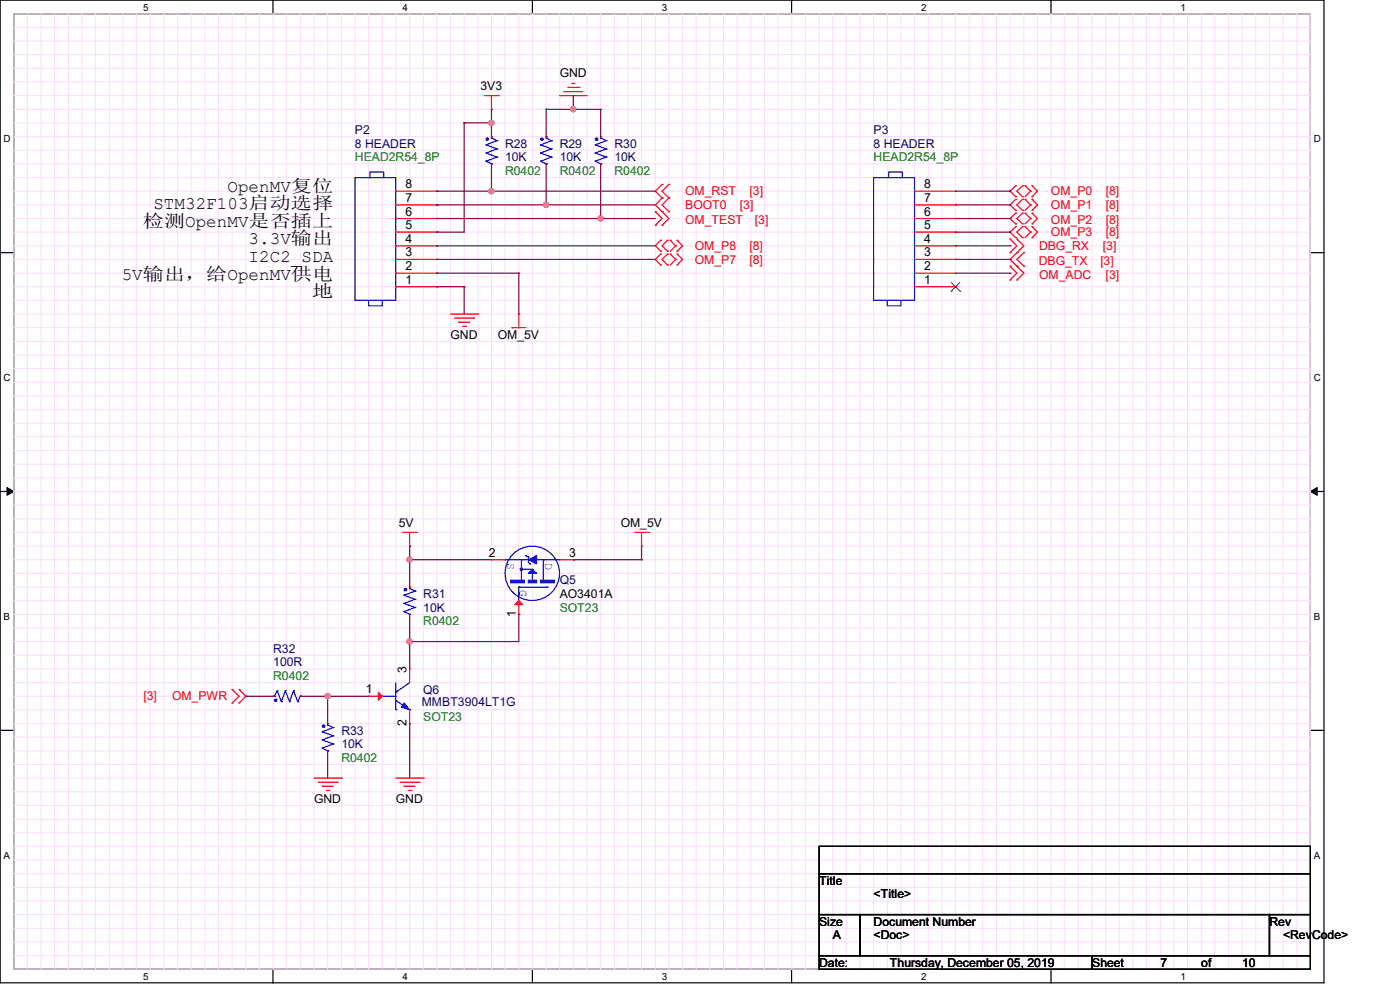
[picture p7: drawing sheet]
<svg xmlns="http://www.w3.org/2000/svg" width="297mm" height="210mm" viewBox="0 0 297 210" stroke-linecap="round" stroke-linejoin="round" font-family="sans-serif">
<path d="M0 0h280.9v208.5h-280.9zM2.9 2.9h275.1v202.7h-275.1z" fill="none" stroke="#000" stroke-width=".25"/>
<g fill="#fff">
<path d="M30.4 .3h1.1v2.4h-1.1z"/>
<path d="M30.4 205.9h1.1v2.3h-1.1z"/>
</g>
<path d="M57.9 0v2.9M57.9 205.6v2.9" fill="none" stroke="#000" stroke-width=".25"/>
<g fill="#fff">
<path d="M85.4 .3h1.1v2.4h-1.1z"/>
<path d="M85.4 205.9h1.1v2.3h-1.1z"/>
</g>
<path d="M112.9 0v2.9M112.9 205.6v2.9" fill="none" stroke="#000" stroke-width=".25"/>
<g fill="#fff">
<path d="M140.4 .3h1.2v2.4h-1.2z"/>
<path d="M140.4 205.9h1.2v2.3h-1.2z"/>
</g>
<path d="M167.9 0v2.9M167.9 205.6v2.9" fill="none" stroke="#000" stroke-width=".25"/>
<g fill="#fff">
<path d="M195.4 .3h1.2v2.4h-1.2z"/>
<path d="M195.4 205.9h1.2v2.3h-1.2z"/>
</g>
<path d="M223 0v2.9M223 205.6v2.9" fill="none" stroke="#000" stroke-width=".25"/>
<g fill="#fff">
<path d="M250.4 .3h1.2v2.4h-1.2z"/>
<path d="M250.4 205.9h1.2v2.3h-1.2z"/>
<path d="M.8 28.2h1.4v2.4h-1.4z"/>
<path d="M278.7 28.2h1.5v2.4h-1.5z"/>
<path d="M.8 78.9h1.4v2.3h-1.4z"/>
<path d="M278.7 78.9h1.5v2.3h-1.5z"/>
</g>
<path d="M0 53.6h2.9M278 53.6h2.9" fill="none" stroke="#000" stroke-width=".25"/>
<g fill="#fff">
<path d="M.8 129.6h1.3v2.3h-1.3z"/>
<path d="M278.7 129.6h1.4v2.3h-1.4z"/>
</g>
<path d="M0 104.3h2.9M278 104.3h2.9" fill="none" stroke="#000" stroke-width=".25"/>
<path d="M1.5 103.4l1.4 .9-1.4 .8zM278 104.3l1.4-.9v1.7z" fill="#000" stroke="#000" stroke-width=".21"/>
<g fill="#fff">
<path d="M.8 180.3h1.3v2.3h-1.3z"/>
<path d="M278.7 180.3h1.4v2.3h-1.4z"/>
</g>
<path d="M0 154.9h2.9M278 154.9h2.9M173.8 179.5h104.2v5.8h-104.2zM173.8 185.3h104.2v8.7h-104.2zM173.8 194h8.7v8.7h-8.7zM182.5 194h86.8v8.7h-86.8zM269.3 194h8.7v8.7h-8.7zM173.8 202.7h57.9v2.9h-57.9zM231.7 202.7h46.3v2.9h-46.3z" fill="none" stroke="#000" stroke-width=".25"/>
<g fill="none" stroke="#ffdbff" stroke-width=".21">
<path d="M2.9 2.9h275.1v202.7h-275.1zM2.9 5.8h275.1M2.9 8.7h275.1M2.9 11.6h275.1M2.9 14.5h275.1M2.9 17.4h275.1M5.8 2.9v202.7M8.7 2.9v202.7M11.6 2.9v202.7M14.5 2.9v202.7M17.4 2.9v202.7M20.3 2.9v202.7"/>
<path d="M23.2 2.9v202.7M26.1 2.9v202.7M29 2.9v202.7M31.9 2.9v202.7M34.8 2.9v202.7M37.7 2.9v202.7M40.6 2.9v202.7M43.5 2.9v202.7M46.4 2.9v202.7M49.2 2.9v202.7M52.2 2.9v202.7M55 2.9v202.7"/>
<path d="M58 2.9v202.7M60.8 2.9v202.7M63.7 2.9v202.7M66.6 2.9v202.7M69.5 2.9v202.7M72.4 2.9v202.7M75.3 2.9v202.7M78.2 2.9v202.7M81.1 2.9v202.7M84 2.9v202.7M86.9 2.9v202.7M89.8 2.9v202.7"/>
<path d="M92.7 2.9v202.7M95.6 2.9v202.7M98.5 2.9v202.7M101.4 2.9v202.7M104.3 2.9v202.7M107.1 2.9v202.7M110.1 2.9v202.7M112.9 2.9v202.7M115.9 2.9v202.7M118.7 2.9v202.7M121.6 2.9v202.7M124.5 2.9v202.7"/>
<path d="M127.4 2.9v202.7M130.3 2.9v202.7M133.2 2.9v202.7M136.1 2.9v202.7M139 2.9v202.7M141.9 2.9v202.7M144.8 2.9v202.7M147.7 2.9v202.7M150.6 2.9v202.7M153.5 2.9v202.7M156.4 2.9v202.7M159.3 2.9v202.7"/>
<path d="M162.2 2.9v202.7M165.1 2.9v202.7M168 2.9v202.7M170.9 2.9v202.7M173.8 2.9v202.7M176.7 2.9v202.7M179.5 2.9v202.7M182.5 2.9v202.7M185.3 2.9v202.7M188.3 2.9v202.7M191.1 2.9v202.7M194 2.9v202.7"/>
<path d="M196.9 2.9v202.7M199.8 2.9v202.7M202.7 2.9v202.7M205.6 2.9v202.7M208.5 2.9v202.7M211.4 2.9v202.7M214.3 2.9v202.7M217.2 2.9v202.7M220.1 2.9v202.7M223 2.9v202.7M225.9 2.9v202.7M228.8 2.9v202.7"/>
<path d="M231.7 2.9v202.7M234.6 2.9v202.7M237.4 2.9v202.7M240.4 2.9v202.7M243.2 2.9v202.7M246.2 2.9v202.7M249 2.9v202.7M251.9 2.9v202.7M254.8 2.9v202.7M257.7 2.9v202.7M260.6 2.9v202.7M263.5 2.9v202.7"/>
<path d="M266.4 2.9v202.7M269.3 2.9v202.7M272.2 2.9v202.7M275.1 2.9v202.7M2.9 20.3h275.1M2.9 23.2h275.1M2.9 26.1h275.1M2.9 29h275.1M2.9 31.9h275.1M2.9 34.8h275.1M2.9 37.7h275.1M2.9 40.6h275.1"/>
<path d="M2.9 43.5h275.1M2.9 46.4h275.1M2.9 49.2h275.1M2.9 52.2h275.1M2.9 55h275.1M2.9 58h275.1M2.9 60.8h275.1M2.9 63.7h275.1M2.9 66.6h275.1M2.9 69.5h275.1M2.9 72.4h275.1M2.9 75.3h275.1"/>
<path d="M2.9 78.2h275.1M2.9 81.1h275.1M2.9 84h275.1M2.9 86.9h275.1M2.9 89.8h275.1M2.9 92.7h275.1M2.9 95.6h275.1M2.9 98.5h275.1M2.9 101.4h275.1M2.9 104.3h275.1M2.9 107.1h275.1M2.9 110.1h275.1"/>
<path d="M2.9 112.9h275.1M2.9 115.9h275.1M2.9 118.7h275.1M2.9 121.6h275.1M2.9 124.5h275.1M2.9 127.4h275.1M2.9 130.3h275.1M2.9 133.2h275.1M2.9 136.1h275.1M2.9 139h275.1M2.9 141.9h275.1M2.9 144.8h275.1"/>
<path d="M2.9 147.7h275.1M2.9 150.6h275.1M2.9 153.5h275.1M2.9 156.4h275.1M2.9 159.3h275.1M2.9 162.2h275.1M2.9 165.1h275.1M2.9 168h275.1M2.9 170.9h275.1M2.9 173.8h275.1M2.9 176.7h275.1M2.9 179.5h275.1"/>
<path d="M2.9 182.5h275.1M2.9 185.3h275.1M2.9 188.3h275.1M2.9 191.1h275.1M2.9 194h275.1M2.9 196.9h275.1M2.9 199.8h275.1M2.9 202.7h275.1"/>
</g>
<g fill="none" stroke="#f00" stroke-width=".25">
<path d="M119.6 19.4h.1M119.6 19.4h4.1M120.5 18.5h2.3M121.4 17.7h.1M121.4 17.7h.5M122.8 18.5h.1M102.8 20.3h2.9M104.3 23.2h.1M104.3 29h.1M104.3 34.8h.1M104.3 20.3v2.9M105.7 20.3h.1"/>
<path d="M115.9 29h.1M115.9 34.8h.1M118.7 20.3h.1M118.7 20.3h5.8M127.4 29h.1M127.4 34.8h.1M140.5 39.1h.1M140.5 39.1l-1.5 1.5 1.5 1.4M141.9 39.1h.1M141.9 39.1l-1.4 1.5 1.4 1.4M215.5 39.4h.1M215.5 39.4l-1.2 1.2 1.2 1.1"/>
<path d="M216.9 39.4h.1M216.9 39.4l-1.2 1.2 1.2 1.1M217.5 39.4h.1M217.5 39.4l1.2 1.2M218.9 39.4h.1M218.9 39.4l1.2 1.2-1.2 1.1M84 58h8.7M84 55h8.7M84 52.2h8.7M84 49.2h8.7M84 46.4h8.7M84 43.5h8.7"/>
<path d="M84 40.6h8.7M92.7 58h.1M92.7 55h.1M92.7 52.2h.1M92.7 49.2h.1M92.7 46.4h.1M92.7 43.5h.1M92.7 40.6h.1M139 47.8h.1M139 44.9h.1M139 44.9l1.5 1.5-1.5 1.4M140.2 51h.1"/>
<path d="M140.2 53.3h.1M140.2 53.9h.1M140.2 56.2h.1M140.2 51l-1.2 1.2 1.2 1.1M140.2 53.9l-1.2 1.1 1.2 1.2M140.5 42h.1M140.5 47.8h.1M140.5 44.9h.1M140.5 42l-1.5 1.5 2.9 2.9-1.4 1.4M141.6 51h.1M141.6 53.3h.1M141.6 53.9h.1"/>
<path d="M141.6 56.2h.1M141.6 51l-1.1 1.2 1.1 1.1M141.6 53.9l-1.1 1.1 1.1 1.2M141.9 42h.1M141.9 44.9h.1M141.9 42l-1.4 1.5 1.4 1.4M142.2 51h.1M142.2 53.9h.1M142.2 53.9l1.1 1.1M142.2 51l1.1 1.2M143.3 52.2h.1M143.3 55h.1"/>
<path d="M143.3 52.2l-1.1 1.1M143.3 55l-1.1 1.2M143.6 53.3h.1M143.6 51h.1M143.6 56.2h.1M143.6 53.9h.1M143.6 51l1.2 1.2-1.2 1.1M143.6 53.9l1.2 1.1-1.2 1.2M194 58h8.7M194 55h8.7M194 52.2h8.7M194 49.2h8.7"/>
<path d="M194 46.4h8.7M194 43.5h8.7M194 40.6h8.7M202.7 58h.1M202.7 55h.1M202.7 52.2h.1M202.7 49.2h.1M202.7 46.4h.1M202.7 43.5h.1M202.7 40.6h.1M214.3 59.4h.1M214.3 56.5h.1"/>
<path d="M214.3 53.6h.1M214.3 50.7h.1M214.3 50.7l1.4 1.5-1.4 1.4M214.3 56.5l1.4 1.5-1.4 1.4M215.5 41.7h.1M215.5 42.3h.1M215.5 44.6h.1M215.5 45.2h.1M215.5 47.5h.1M215.5 48.1h.1M215.5 50.4h.1M215.5 42.3l-1.2 1.2 1.2 1.1"/>
<path d="M215.5 45.2l-1.2 1.2 1.2 1.1M215.5 48.1l-1.2 1.1 1.2 1.2M215.7 59.4h.1M215.7 56.5h.1M215.7 53.6h.1M215.7 50.7h.1M215.7 53.6l-1.4 1.4 2.9 3-1.5 1.4M215.7 50.7l1.5 1.5-1.5 1.4M216.9 41.7h.1M216.9 42.3h.1M216.9 44.6h.1M216.9 45.2h.1"/>
<path d="M216.9 47.5h.1M216.9 48.1h.1M216.9 50.4h.1M216.9 42.3l-1.2 1.2 1.2 1.1M216.9 45.2l-1.2 1.2 1.2 1.1M216.9 48.1l-1.2 1.1 1.2 1.2M217.2 56.5h.1M217.2 53.6h.1M217.2 53.6l-1.5 1.4 1.5 1.5M217.5 42.3h.1M217.5 45.2h.1M217.5 48.1h.1"/>
<path d="M217.5 42.3l1.2 1.2M217.5 45.2l1.2 1.2M217.5 48.1l1.2 1.1M218.7 40.6h.1M218.7 43.5h.1M218.7 46.4h.1M218.7 49.2h.1M218.7 40.6l-1.2 1.1M218.7 43.5l-1.2 1.1M218.7 46.4l-1.2 1.1M218.7 49.2l-1.2 1.2M218.9 41.7h.1"/>
<path d="M218.9 44.6h.1M218.9 42.3h.1M218.9 47.5h.1M218.9 45.2h.1M218.9 50.4h.1M218.9 48.1h.1M218.9 42.3l1.2 1.2-1.2 1.1M218.9 45.2l1.2 1.2-1.2 1.1M218.9 48.1l1.2 1.1-1.2 1.2M84 60.8h8.7M92.7 60.8h.1M95.6 66.6h5.8"/>
<path d="M96.4 67.5h4.1M97.3 68.4h.1M97.3 68.4h2.4M98.2 69.2h.6M98.8 69.2h.1M100.5 67.5h.1M101.4 66.6h.1M108.6 69.5h.1M108.6 69.5h2.9M110.1 66.6h.1M110.1 66.6v2.9M194 60.8h8.7"/>
<path d="M202.7 60.8h.1M85.4 112.9h2.9M86.9 115.9h.1M86.9 112.9v3M88.3 112.9h.1M104.3 118.7h.1M104.3 118.7h2.8M118.7 118.7h2.9M121.6 118.7h.1M134.7 112.9h2.9M136.1 115.9h.1M136.1 112.9v3"/>
<path d="M137.6 112.9h.1M86.9 124.5h.1M86.9 130.3h.1M110.1 130.3h.1M110.1 127.4v2.9M49.2 146.3h.1M49.2 149.1h.1M49.2 146.3l1.5 1.4-1.5 1.4M50.7 149.1h.1M50.7 146.3h.1M50.7 146.3l1.5 1.4-1.5 1.4M58 147.7h.1"/>
<path d="M63.7 147.7h.1M69.5 153.5h.1M69.5 159.3h.1M78.2 147.7h.1M78.2 147.7h2.9M86.9 153.5h.1M86.9 141.9h.1M86.9 141.9v2.9M86.9 150.6v2.9M66.6 165.1h5.8M67.5 165.9h4M68.4 166.8h.1"/>
<path d="M68.4 166.8h2.3M69.2 167.7h.6M69.8 167.7h.1M71.5 165.9h.1M72.4 165.1h.1M84 165.1h5.8M84.9 165.9h4M85.7 166.8h.1M85.7 166.8h2.4M86.6 167.7h.6M87.2 167.7h.1M88.9 165.9h.1"/>
<path d="M89.8 165.1h.1"/>
</g>
<g fill="none" stroke="#00f" stroke-width=".25">
<path d="M75.3 37.7h8.7v26h-8.7zM78.5 37.7v-1.2h2.9v1.2M103.1 30.7h.1M103.1 32.5h.1M103.1 34.2h.1M103.1 32.5l2.3 .8M103.1 30.7l2.3 .9M103.1 34.2l1.2 .6M104.3 34.8h.1M104.3 29.3h.1M104.3 29.3l1.1 .5M104.3 29v.3"/>
<path d="M105.4 29.8h.1M105.4 33.3h.1M105.4 31.6h.1M105.4 29.8l-2.3 .9M105.4 31.6l-2.3 .9M105.4 33.3l-2.3 .9M114.7 30.7h.1M114.7 32.5h.1M114.7 34.2h.1M114.7 32.5l2.3 .8M114.7 30.7l2.3 .9M114.7 34.2l1.2 .6"/>
<path d="M115.9 34.8h.1M115.9 29.3h.1M115.9 29.3l1.1 .5M115.9 29v.3M117 29.8h.1M117 33.3h.1M117 31.6h.1M117 29.8l-2.3 .9M117 31.6l-2.3 .9M117 33.3l-2.3 .9M126.3 30.7h.1M126.3 32.5h.1"/>
<path d="M126.3 34.2h.1M126.3 32.5l2.3 .8M126.3 30.7l2.3 .9M126.3 34.2l1.1 .6M127.4 34.8h.1M127.4 29.3h.1M127.4 29.3l1.2 .5M127.4 29v.3M128.6 29.8h.1M128.6 33.3h.1M128.6 31.6h.1M128.6 29.8l-2.3 .9"/>
<path d="M128.6 31.6l-2.3 .9M128.6 33.3l-2.3 .9M185.3 37.7h8.7v26h-8.7zM188.5 37.7v-1.2h2.9v1.2M78.2 63.7v1.2h2.9v-1.2M188.3 63.7v1.2h2.8v-1.2M107.1 118.7h.1M107.1 118.7h5M110.6 118.7h.1M110.6 118.7v1.8M111.5 117.9h.1M111.5 117.9l.6 .3"/>
<path d="M112.1 118.2h.1M112.1 118.2v1.1l.3 .3M112.4 119.6h.1M113.8 118.7h4.9M115.3 118.7h.1M115.3 118.7v4.4M118.7 118.7h.1M85.7 126.3h.1M85.7 128h.1M85.7 129.8h.1M85.7 128l2.4 .9M85.7 126.3l2.4 .8"/>
<path d="M85.7 129.8l1.2 .5M86.9 130.3h.1M86.9 124.8h.1M86.9 124.8l1.2 .6M86.9 124.5v.3M88.1 125.4h.1M88.1 128.9h.1M88.1 127.1h.1M88.1 125.4l-2.4 .9M88.1 127.1l-2.4 .9M88.1 128.9l-2.4 .9M110.1 124.5h.1"/>
<path d="M110.1 124.5v2.9M110.1 124.5h6M110.6 123.1h.1M110.6 121.1v2M110.9 120.8h.1M110.9 120.8h2M112.9 120.8h.1M112.9 120.8v2.3M116.1 124.5h.1M58 147.7h.2M58.2 147.7h.1M58.8 146.6h.1"/>
<path d="M58.8 146.6l-.6 1.1M58.8 146.6l.9 2.2M59.7 148.8h.1M60.5 146.6h.1M60.5 146.6l.9 2.2M60.5 146.6l-.8 2.2M61.4 148.8h.1M62.3 146.6h.1M62.3 146.6l-.9 2.2M62.3 146.6l.9 2.2M63.2 148.8h.1M63.7 147.7h.1"/>
<path d="M63.7 147.7l-.5 1.1M68.4 155.2h.1M68.4 157h.1M68.4 158.7h.1M68.4 157l2.3 .8M68.4 155.2l2.3 .9M68.4 158.7l1.1 .6M69.5 159.3h.1M69.5 153.8h.1M69.5 153.8l1.2 .5M69.5 153.5v.3M70.7 154.3h.1"/>
<path d="M70.7 157.8h.1M70.7 156.1h.1M70.7 154.3l-2.3 .9M70.7 156.1l-2.3 .9M70.7 157.8l-2.3 .9M81.1 147.7h.1M81.1 147.7h2.9M84 146.8h.1M84 150.6h.1M84 148.6l2.9 2M84 144.8v5.8M86.9 150.6h.1"/>
<path d="M86.9 144.8l-2.9 2"/>
<circle cx="112.9" cy="121.6" r="5.8"/>
</g>
<g fill="#00f" stroke="#00f" stroke-width=".25">
<path d="M112.1 121.6l.8-.8 .9 .8z"/>
<path d="M85.7 149.1l1.2 1.5-1.7-.6z"/>
<path d="M114.7 123.1h2.9v.6h-2.9z" fill-rule="evenodd"/>
<path d="M108.3 123.1h2.9v.6h-2.9z" fill-rule="evenodd"/>
<path d="M112.1 123.1h1.7v.6h-1.7z" fill-rule="evenodd"/>
<path d="M112.1 118.7l1.7-.8v1.7z" fill-rule="evenodd"/>
<circle cx="58.5" cy="148.5" r=".27"/>
<circle cx="86" cy="125.1" r=".27"/>
<circle cx="110.6" cy="120.8" r=".27"/>
<circle cx="103.4" cy="29.5" r=".27"/>
<circle cx="115" cy="29.5" r=".27"/>
<circle cx="68.7" cy="154.1" r=".27"/>
<circle cx="126.6" cy="29.5" r=".27"/>
</g>
<path d="M201.8 59.9l1.9 1.9M203.6 59.9l-1.8 1.9M201.8 61.8h.1M203.7 61.8h.1" fill="none" stroke="#804000" stroke-width=".21"/>
<g fill="#f00" stroke="#f00" stroke-width=".25">
<path d="M109.2 128.3l.9-.9 .8 .9z"/>
<path d="M80.3 146.9l.8 .8-.8 .8z"/>
</g>
<g fill="none" stroke="#800040" stroke-width=".25">
<path d="M98.5 26.1h.1M98.5 26.1h5.8M98.5 26.1v23.1h-5.8M104.3 34.8h.1M104.3 23.2h.1M104.3 26.1h.1M104.3 23.2v5.8M104.3 34.8v5.8M115.9 34.8h.1M115.9 23.2h.1M115.9 23.2v5.8M115.9 34.8v8.7"/>
<path d="M115.9 23.2h11.5M121.6 20.3h.1M121.6 23.2h.1M121.6 20.3v2.9M127.4 34.8h.1M127.4 23.2h.1M127.4 23.2v5.8M127.4 34.8v11.6M92.7 40.6h.1M92.7 43.5h.1M92.7 46.4h.1M92.7 52.2h.1"/>
<path d="M92.7 55h.1M92.7 58h.1M92.7 49.2h.1M92.7 40.6h46.3M92.7 43.5h46.3M92.7 46.4h46.3M92.7 52.2h46.3M92.7 55h46.3M92.7 58h17.4M104.3 40.6h.1M110.1 58h.1M110.1 58v8.6"/>
<path d="M115.9 43.5h.1M127.4 46.4h.1M202.7 40.6h11.6M202.7 43.5h11.6M202.7 46.4h11.6M202.7 52.2h11.6M202.7 55h11.6M202.7 58h11.6M202.7 49.2h11.6M214.3 40.6h.1M214.3 43.5h.1M214.3 46.4h.1"/>
<path d="M214.3 49.2h.1M214.3 52.2h.1M214.3 55h.1M214.3 58h.1M92.7 60.8h.1M92.7 60.8h5.8M98.5 60.8h.1M98.5 60.8v5.8M86.9 115.9h.1M86.9 118.7h.1M86.9 115.9v8.6M86.9 118.7h17.4"/>
<path d="M121.6 118.7h.1M121.6 118.7h14.5M136.1 118.7h.1M136.1 115.9v2.8M86.9 130.3h.1M86.9 136.1h.1M86.9 130.3v11.6M110.1 130.3h.1M110.1 130.3v5.8h-23.2M52.2 147.7h.1M52.2 147.7h5.8M63.7 147.7h.1"/>
<path d="M63.7 147.7h14.5M69.5 147.7h.1M69.5 159.3h.1M69.5 147.7v5.8M69.5 159.3v5.8M86.9 153.5h.1M86.9 153.5v11.6"/>
</g>
<g fill="#f0f" stroke="#f0f" stroke-width=".25">
<circle cx="86.9" cy="118.7" r=".55"/>
<circle cx="86.9" cy="136.1" r=".55"/>
<circle cx="69.5" cy="147.7" r=".55"/>
<circle cx="115.8" cy="43.4" r=".55"/>
<circle cx="127.4" cy="46.3" r=".55"/>
<circle cx="104.3" cy="40.6" r=".56"/>
<circle cx="121.6" cy="23.2" r=".55"/>
<circle cx="104.3" cy="26.1" r=".56"/>
</g>
<g font-size="3.7">
<text x="48.3" y="40.7">OpenMV</text>
<text x="61.7" y="40.7">复位</text>
<text x="32.6" y="44.4">STM32F103</text>
<text x="52.7" y="44.4">启动选择</text>
<text x="30.3" y="48.1">检测OpenMV</text>
<text x="52.7" y="48.1">是否插上</text>
<text x="52.7" y="51.9">3.3V</text>
<text x="61.7" y="51.9">输出</text>
<text x="25.8" y="59.3">5V输出，给OpenMV</text>
<text x="52.7" y="55.6">I2C2_SDA</text>
<text x="61.7" y="59.3">供电</text>
<text x="66.2" y="63">地</text>
</g>
<g font-size="2.6">
<text x="118.7" y="16.3">GND</text>
<text x="101.9" y="19.1">3V3</text>
<text x="86" y="39.9">8</text>
<text x="196" y="39.9">8</text>
<text x="86" y="45.7">6</text>
<text x="86" y="42.8">7</text>
<text x="196" y="45.7">6</text>
<text x="196" y="42.8">7</text>
<text x="86" y="51.5">4</text>
<text x="86" y="48.6">5</text>
<text x="196" y="51.5">4</text>
<text x="196" y="48.6">5</text>
<text x="86" y="57.3">2</text>
<text x="86" y="54.4">3</text>
<text x="196" y="57.3">2</text>
<text x="196" y="54.4">3</text>
<text x="86" y="60.2">1</text>
<text x="196" y="60.2">1</text>
<text x="95.6" y="71.8">GND</text>
<text x="105.6" y="71.8">OM_5V</text>
<text x="84.6" y="111.8">5V</text>
<text x="131.7" y="111.8">OM_5V</text>
<text x="103.7" y="118.1">2</text>
<text x="120.8" y="118.1">3</text>
<text x="109.4" y="130.9" transform="rotate(-90 109.4 130.9)">1</text>
<text x="118.7" y="126.9">AO3401A</text>
<text x="86.3" y="142.8" transform="rotate(-90 86.3 142.8)">3</text>
<text x="77.6" y="147.1">1</text>
<text x="86.3" y="154" transform="rotate(-90 86.3 154)">2</text>
<text x="66.6" y="170.3">GND</text>
<text x="84" y="170.3">GND</text>
<text x="173.8" y="187.7">Title</text>
<text x="185.3" y="190.6">&lt;Title&gt;</text>
<text x="173.8" y="196.3">Size</text>
<text x="185.3" y="196.3">Document Number</text>
<text x="269.3" y="196.3">Rev</text>
<text x="176.7" y="199.3">A</text>
<text x="185.3" y="199.3">&lt;Doc&gt;</text>
<text x="272.2" y="199.3">&lt;RevCode&gt;</text>
<text x="173.8" y="205.1">Date:</text>
<text x="188.8" y="205.1">Thursday, December 05, 2019</text>
<text x="231.7" y="205.1">Sheet</text>
<text x="246.2" y="205.1">7</text>
<text x="254.8" y="205.1">of</text>
<text x="263.5" y="205.1">10</text>
</g>
<g font-size="2.6" fill="#000080">
<text x="75.3" y="28.4">P2</text>
<text x="185.3" y="28.4">P3</text>
<text x="75.3" y="31.3">8 HEADER</text>
<text x="107.1" y="31.3">R28</text>
<text x="107.1" y="34.2">10K</text>
<text x="118.7" y="31.3">R29</text>
<text x="118.7" y="34.2">10K</text>
<text x="130.3" y="31.3">R30</text>
<text x="130.3" y="34.2">10K</text>
<text x="185.3" y="31.3">8 HEADER</text>
<text x="118.7" y="124">Q5</text>
<text x="89.8" y="126.9">R31</text>
<text x="89.8" y="129.8">10K</text>
<text x="58" y="138.4">R32</text>
<text x="58" y="141.4">100R</text>
<text x="89.5" y="149.7">MMBT3904LT1G</text>
<text x="89.8" y="147.1">Q6</text>
<text x="72.4" y="155.8">R33</text>
<text x="72.4" y="158.7">10K</text>
</g>
<g font-size="2.6" fill="#008000">
<text x="75.3" y="34.2">HEAD2R54_8P</text>
<text x="185.3" y="34.2">HEAD2R54_8P</text>
<text x="107.1" y="37.1">R0402</text>
<text x="118.7" y="37.1">R0402</text>
<text x="130.3" y="37.1">R0402</text>
<text x="118.7" y="129.8">SOT23</text>
<text x="89.8" y="132.7">R0402</text>
<text x="58" y="144.2">R0402</text>
<text x="89.8" y="152.9">SOT23</text>
<text x="72.4" y="161.6">R0402</text>
</g>
<g font-size="2.6" fill="#f00">
<text x="145.4" y="41.4">OM_RST</text>
<text x="159" y="41.4">[3]</text>
<text x="223" y="41.4">OM_P0</text>
<text x="234.6" y="41.4">[8]</text>
<text x="145.4" y="47.5">OM_TEST</text>
<text x="145.4" y="44.3">BOOT0</text>
<text x="157" y="44.3">[3]</text>
<text x="160.2" y="47.5">[3]</text>
<text x="223" y="44.3">OM_P1</text>
<text x="223" y="47.5">OM_P2</text>
<text x="234.6" y="44.3">[8]</text>
<text x="234.6" y="47.5">[8]</text>
<text x="147.4" y="53">OM_P8</text>
<text x="159" y="53">[8]</text>
<text x="220.4" y="53">DBG_RX</text>
<text x="223" y="50.1">OM_P3</text>
<text x="234" y="53">[3]</text>
<text x="234.6" y="50.1">[8]</text>
<text x="147.4" y="55.9">OM_P7</text>
<text x="159" y="55.9">[8]</text>
<text x="220.4" y="56.2">DBG_TX</text>
<text x="220.5" y="59.1">OM_ADC</text>
<text x="233.4" y="56.2">[3]</text>
<text x="234.6" y="59.1">[3]</text>
<text x="30.4" y="148.6">[3]</text>
<text x="36.5" y="148.6">OM_PWR</text>
</g>
<g font-size="2.6" fill="#00f">
<text x="107.6" y="119.3" transform="rotate(90 107.6 119.3)">S</text>
<text x="115.7" y="119.3" transform="rotate(90 115.7 119.3)">D</text>
<text x="110.2" y="125.1" transform="rotate(90 110.2 125.1)">G</text>
</g>
<g font-size="2.1">
<text x="30.4" y="2.2">5</text>
<text x="85.4" y="2.2">4</text>
<text x="140.4" y="2.2">3</text>
<text x="195.4" y="2.2">2</text>
<text x="250.4" y="2.2">1</text>
<text x=".8" y="30.1">D</text>
<text x="278.7" y="30.1">D</text>
<text x=".8" y="80.8">C</text>
<text x="278.7" y="80.8">C</text>
<text x=".8" y="131.5">B</text>
<text x="278.7" y="131.5">B</text>
<text x=".8" y="182.2">A</text>
<text x="278.7" y="182.2">A</text>
<text x="30.4" y="207.8">5</text>
<text x="85.4" y="207.8">4</text>
<text x="140.4" y="207.8">3</text>
<text x="195.4" y="207.8">2</text>
<text x="250.4" y="207.8">1</text>
</g>
</svg>
